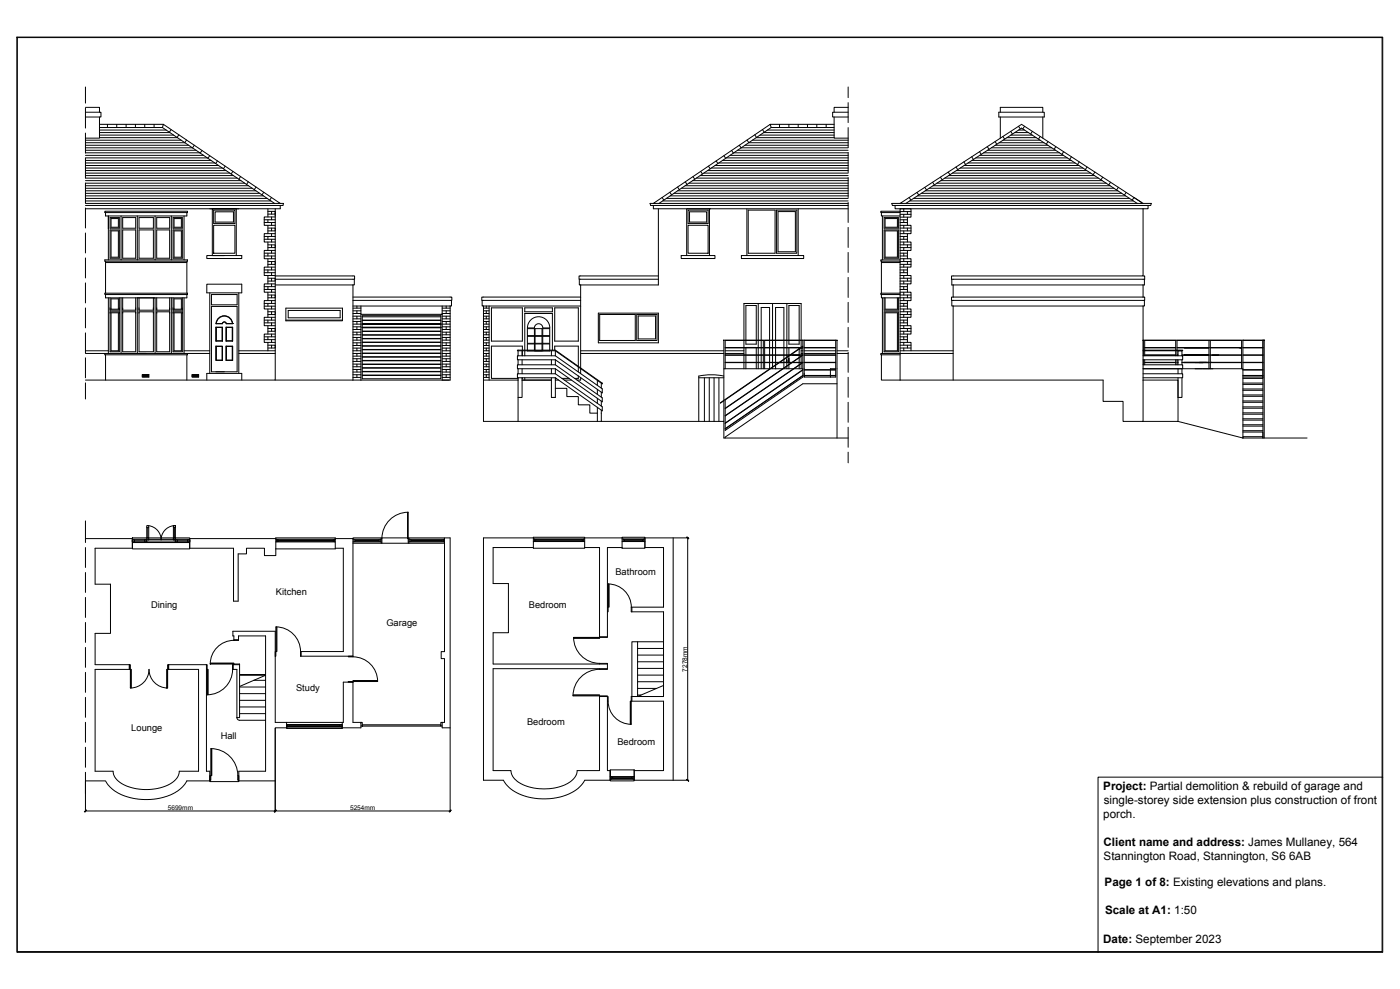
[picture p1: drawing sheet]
<svg xmlns="http://www.w3.org/2000/svg" width="841mm" height="594mm" viewBox="0 0 841 594" stroke-linecap="round" stroke-linejoin="round" font-family="sans-serif">
<!-- layer: A-Walls -->
<g fill="none" stroke="#000" stroke-width=".6">
<path d="M51 52v10M510 52v7M51 67h10v3h-10M51 64h9v3M51 65v12M51 80v12M60 70v13h-9M60 75h38M60 77h38M60 80h42M60 78h40M65 75v2"/>
<path d="M70 75v2M76 75v2M81 75v2M87 75v2M93 75v2M98 77v-2l70 47M98 77l67 45M103 78l-1 1M458 78l1 1M459 80h42M461 78h40M463 75h38"/>
<path d="M463 77v-2l-70 47M463 77h38M463 77l-67 45M468 75v2M474 75v2M479 75v2M485 75v2M491 75v2M496 75v2M501 70v13h9M510 67h-10v3h10M510 64h-9v3"/>
<path d="M510 62v12M510 77v12M51 95v12h91M51 99h80M51 98h78M51 96h76M51 95h74M51 93h71M51 92h69M51 90h67M51 87h62M51 86h60"/>
<path d="M51 84h58M60 83h47M60 81h44M107 81l-1 2M112 84l-1 2M117 87l-1 2h-65M121 90l-1 2M126 94l-1 1M131 97l-1 1M135 100l-1 1M426 100l1 1M430 99h80"/>
<path d="M430 97l1 1M432 98h78M434 96h76M435 94l1 1M436 95h74M439 93h71M439 90l2 2M441 92h69M443 90h67M444 87l1 2h65M448 87h62M449 84l1 2"/>
<path d="M450 86h60M452 84h58M453 81l1 2h47M457 81h44M510 92v12M51 119h109M51 118h107M51 116h105M51 115h103M51 113h100M51 112h98M51 109h94"/>
<path d="M51 105h89M51 104h87M51 102h85M51 101h83M140 103l-1 2M145 106l-2 2M147 110h-96v12M149 109l-1 2M154 112l-1 2M158 115l-1 2M163 119l-1 1M398 119l1 1"/>
<path d="M400 119h110M402 115l1 2M403 118h107M405 116h105M407 112l1 2M407 115h103M409 113h101M412 112h98M412 109l1 2M414 110h96M416 109h94M416 106l1 2"/>
<path d="M418 107h92M421 105h89M421 103l1 2M423 104h87M425 102h85M427 101h83M510 107v12M51 125v12M51 140v12M51 122h119v1h-119M51 121h112M63 127h50v1h-50z"/>
<path d="M63 128v2h49v-2M65 130v26M66 131h6v6h-6zM66 138h6v17h-6zM67 131h4v5h-4zM67 139h4v15h-4zM73 130v26M74 131h8v6h-8zM74 138h8v17h-8zM82 130v26M84 131h8v6h-8zM84 138h8v17h-8z"/>
<path d="M93 130v26M94 131h8v6h-8zM94 138h8v17h-8zM103 130v26M104 131h6v6h-6zM104 138h6v17h-6zM105 131h4v5h-4zM105 139h4v15h-4zM111 130v26M128 135h13v17h-13zM128 126h13v8h-13zM129 127h11v6h-11z"/>
<path d="M159 134h6M159 132h6M161 137h4v2h-4M161 127h4v2h-4M161 125v5M161 132v2M161 135v5M163 127v2M163 130v2M163 134v1M163 137v2M165 125v103h-114"/>
<path d="M165 130h-6v5h6M165 128v2M168 122h-1M168 123v2h-117M393 123v2h117M393 122h.1M396 125v46h-47v50M398 121h112M413 135h12v17h-12zM413 126h12v8h-12zM414 127h11v6h-11zM426 125v29"/>
<path d="M427 125h-14v29M449 125v29M466 126h-17v26h17M466 126h13v26h-13zM467 127v24M478 127v24M479 125v29M510 122h-119v1h119M510 122v12M510 137v12M541 135h6v5h-6M541 125h6v5h-6"/>
<path d="M541 134h4M541 132h4M541 137h6M541 139h6M541 129h6M541 127h6M543 125v2M543 129v1M543 132v2M543 135v2M543 139v1M545 127v2"/>
<path d="M545 130v5M545 137v2M51 155v12M63 156h50v1h-50zM63 157v19M63 158h49M112 157v19M124 154h21v1h-21zM135 154h-7v-29h14v29M159 154h6M159 152h6M159 144h6"/>
<path d="M159 142h6M161 157h4v2h-4M161 147h4v2h-4M161 142v2M161 145v5M161 152v2M161 155v5M163 140v2M163 144v1M163 147v2M163 150v2M163 154v1"/>
<path d="M163 157v2M165 150h-6v5h6M165 140h-6v5h6M409 154h20v1h-20zM445 154h38v1h-38zM510 152v12M541 155h6v5h-6M541 145h6v5h-6M541 154h4M541 152h4M541 144h4M541 142h4"/>
<path d="M541 159h6M541 157h6M541 149h6M541 147h6M543 142v2M543 145v2M543 149v1M543 152v2M543 155v2M543 159v1M545 140v5M545 147v2"/>
<path d="M545 150v5M545 157v2M51 170v12M63 177v-1h50l-1 1M63 177v2h49v-2M63 177h49M65 179v33M66 179v7h6v-7M67 180h4v6h-4zM73 179v33h9M74 179v7h8v-7M84 179v7h8v-7"/>
<path d="M94 179v7h8v-7M103 179v33h-10v-33h-11v33h6M104 179v7h6v-7M105 180h4v6h-4zM111 179v33M124 171h21v5h-21zM126 176v48M127 177h15v6h-15zM143 176v48M159 174h6M159 172h6M159 164h6"/>
<path d="M159 162h6M161 177h4v2h-4M161 167h4v2h-4M161 162v2M161 165v6M161 172v2M161 176v5M163 160v2M163 164v1M163 167v2M163 171v1M163 174v2"/>
<path d="M163 177v2M165 171h-6v5h6M165 160h-6v5h6M165 166h47M165 168h47M165 171h47v57M212 178h58M290 178h59M349 166h47M349 168h47M510 167v12M541 176h6v5h-6"/>
<path d="M541 165h6v6h-6M541 174h4M541 172h4M541 164h4M541 162h4M541 179h6M541 177h6M541 169h6M541 167h6M543 162v2M543 165v2M543 169v2"/>
<path d="M543 172v2M543 176v1M543 179v2M545 160v5M545 167v2M545 171v5M545 177v2M51 185v12M51 200v12M66 187h6v24h-6zM67 188h4v23h-4zM74 187h8v24h-8z"/>
<path d="M84 187h8v24h-8zM94 187h8v24h-8zM104 187h6v24h-6zM105 188h4v23h-4zM127 184h15v39h-15zM130 197h4v8h-4zM130 194h.1M130 194h4a1.1 1.1 0 0 1 1-1 1.1 1.1 0 0 1 1 1h4M130 194a5 5 0 0 1 5-4 5 5 0 0 1 5 4M130 197h3v8h-3zM133 194a1.3 1.3 0 0 1 2-1 1.3 1.3 0 0 1 1 1M134 197v8"/>
<path d="M136 197h4v8h-4zM140 194h.1M140 197v8M159 194h6M159 192h6M159 184h6M159 182h6M161 197h4v2h-4M161 187h4v2h-4M161 182v2M161 186v5M161 192v2"/>
<path d="M161 196v5M163 181v1M163 184v2M163 187v2M163 191v1M163 194v2M163 197v2M165 191h-6v5h6M165 181h-6v5h6M172 185h34v8h-34zM172 192h34M173 186h31v5h-31z"/>
<path d="M212 184h58v44h-105M212 180h58M212 200h5M212 198h5M212 196h5M212 195h5M212 193h5M212 192h5M212 190h5M212 188h5M212 187h5M212 185h5"/>
<path d="M214 184v1M214 187v1M214 190v2M214 193v2M214 196v2M214 200v1M217 184v44M217 189h49M218 190h47v38h-47zM218 192h47M218 195h47M218 197h47"/>
<path d="M218 194h47M218 199h47M218 193h47M218 190h47M266 184v44M266 200h4M266 198h4M266 196h4M266 195h4M266 193h4M266 192h4M266 190h4"/>
<path d="M266 188h4M266 187h4M266 185h4M268 184v1M268 187v1M268 190v2M268 193v2M268 196v2M268 200v1M290 180h59M290 184v44M359 188v18"/>
<path d="M360 189v16h22v-16M383 189v16h12v-16M383 190v14M394 190v14M396 188v18M510 182v12M510 197v12M541 196h6v5h-6M541 186h6v5h-6M541 194h4M541 192h4M541 184h4"/>
<path d="M541 182h4M541 187h6M541 199h6M541 197h6M541 189h6M543 182v2M543 186v1M543 189v2M543 192v2M543 196v1M543 199v2M545 181v5"/>
<path d="M545 187v2M545 191v5M545 197v2M51 212h75M51 215v12M51 211h14M63 212v1h50v-1M63 213v15M111 211h15M112 213v15M130 208h4v9M130 208v9h4"/>
<path d="M130 208v9M130 208h3v8h-3zM134 216v1M136 208h4v9h-4zM136 208h4v8h-4zM140 208v9M143 212h22M143 211h22M159 204h6M159 202h6M161 207h4v2h-4M161 202v2"/>
<path d="M161 206v5M163 201v1M163 204v2M163 207v2M165 201h-6v5h6M212 212h5M212 211h5M212 219h5M212 217h5M212 215h5M212 214h5M212 209h5"/>
<path d="M212 208h5M212 206h5M212 204h5M212 203h5M212 201h5M214 203v1M214 206v2M214 209v2M214 212v2M214 215v2M214 219v1M218 212h47"/>
<path d="M218 219h47M218 201h47M218 217h47M218 215h47M218 214h47M218 210h47M218 208h47M218 206h47M218 204h47M218 203h47M266 212h4M266 211h4"/>
<path d="M266 219h4M266 217h4M266 215h4M266 214h4M266 209h4M266 208h4M266 206h4M266 204h4M266 203h4M266 201h4M268 203v1M268 206v2"/>
<path d="M268 209v2M268 212v2M268 215v2M268 219v1M349 212h86M349 211h86M436 212h11M436 211h11M481 212h1M481 211h1M483 212h19M483 211h19"/>
<path d="M503 212h7M503 211h7M510 212v12M541 206h6v5M541 204h4M541 202h4M541 209h6M541 207h6M543 202v2M543 206v1M543 209v2M545 201v5"/>
<path d="M545 207v2M51 230v10M124 228v-4h21v4M212 223h5M212 227h5M212 225h5M212 222h5M212 220h5M214 222v1M214 225v2M218 223h47M218 226h47"/>
<path d="M218 225h47M218 221h47M266 223h4M266 227h4M266 225h4M266 222h4M266 220h4M268 222v1M268 225v2M349 221v3M349 227v1M510 227v12"/>
<path d="M510 242v12M510 257v12M510 272v6M51 313v13M51 324h29v5h-23v22h9v29h-9v19h21v3h-21v61h11l1 3a18 18 0 0 0 15 8 24 24 0 0 0 23-7l1-4h11v-61h-18v-3h23M51 329v12M166 324h-52v5h26v32h3v-28h5v-4h11v5h7v-4M201 324h11v70h-31v-3h25v-62h-5M212 326h55M229 324h.1M245 324h1M267 324v67h-2v5h2v38"/>
<path d="M270 323v114h-4v-3M320 329h-24v22h9v29h-9v19h69v3h-69v61h11l1 3a19 19 0 0 0 17 8 23 23 0 0 0 21-8l1-3h13v-45h5v45h2M320 323h-30v146h12a28 28 0 0 0 27 11 26 26 0 0 0 22-11h16M351 329h9v53h5v-53h9M351 323h23M387 329h12v36h-20v3h20v50h-20v3h20v42h-18M387 323h17v146h-23M51 344v12M51 359v12M51 374v12M51 389v12M383 386v32"/>
<path d="M399 386h-19v32M51 404v12M51 419v12M124 402v61h2v6h-14a27 27 0 0 1-24 11 27 27 0 0 1-25-11h-12M144 417h16M144 413h16M152 409h8M51 434v12M142 431v-29h-2v-3h4v6h16v-23h-17v3h-3v-6h25v55h41v-24h6v24h5v3h-11M142 431l1 1 1 1h16M142 431h2v-25h16v57h-17v6h22v-32h7M144 429h16"/>
<path d="M144 425h16M144 421h16M51 449v12M51 464v13"/>
</g>
<!-- layer: 0 -->
<g fill="none" stroke="#000" stroke-width=".6">
<path d="M10 22h821v550h-821zM10 23h820v549h-820zM600 67h27v3h-27zM601 67v-3h25v3M601 70v13M607 79l1 2M610 80h8M612 76l1 1M612 78h3M615 76l-1 1M620 79l-1 2M626 70v13"/>
<path d="M579 97l1 2M579 99h69M582 98h64M584 94l1 2M584 96h59M586 95h55M588 91l1 2M589 93h50M591 92h45M593 88l1 2M593 90h41M596 89h36"/>
<path d="M598 85l1 2M598 87h31M600 86h27M602 82l2 2M603 84h22M605 83h17M607 81h13M625 82l-1 2M630 85l-1 2M634 88l-1 2M639 91l-1 2M644 94l-1 2"/>
<path d="M648 97l-1 2M546 119l1 1M549 119h130M551 116l1 1M551 118h125M554 116h120M556 113l1 1M556 115h116M558 113h111M560 109l1 2M561 112h106M563 110h101"/>
<path d="M565 106l1 2M565 109h97M568 107h92M570 103l1 2M570 105h88M572 104h83M574 100l1 2M575 102h78M577 101h73M653 100l-1 2M658 103l-1 2M662 106l-1 2"/>
<path d="M667 109l-1 2M672 113l-1 1M677 116l-2 1M466 126v26M467 127h11M529 128v2h1v26M530 130h11M531 131h9v6h-9zM531 138h9v17h-9zM532 131h7v5h-7zM532 139h7v15h-7zM536 122h156l-1 1h-155z"/>
<path d="M538 123v2h3M541 127h-12v1h12M541 122l73-47 73 47M541 122h1M544 122l70-45 69 45M547 121h134M680 120l1-1 5 3M687 125v41h-115v2h116v-2h-1M687 125h-146v103M690 123v2h-3M467 151h11M541 158h-12v18"/>
<path d="M541 157h-12v1M541 156h-12v1M212 166h1v2h-1M213 168v3h-1M270 178h1v2h-1M290 178h-1v2h1M348 168v3h1M349 166h-1v2h1M529 177v2h1v33h-1v1M529 176v1M529 177h12M529 176h12"/>
<path d="M530 179h11M531 179v7h9v-7M532 179v7h7v-7M572 168v3h115v-3M573 178h-1v2M573 178h114M573 171v7M687 178h1v2h-116v4h1M687 171v7M271 180v4h-1M290 180v4h59M290 185h4"/>
<path d="M290 188h4M290 200h4M290 198h4M290 196h4M290 195h4M290 193h4M290 192h4M290 190h4M290 187h4M292 184v1M292 187v1M292 190v2"/>
<path d="M292 193v2M292 196v2M292 200v1M294 184v44M295 185h19v20h-19zM315 185h17v2h-17zM317 197h4v5h-4zM319 192a7 7 0 0 1 7-1 7 7 0 0 1 4 6h-4a2.5 2.5 0 0 0-2-3 2.5 2.5 0 0 0-3 3h-4v-3zM321 197h5v5h-5zM326 197h4v5h-4zM333 185h14v20h-14zM359 188h37"/>
<path d="M360 189h22M383 189h12M383 190h11M455 182v22M464 182v22M473 182v22M531 187h9v24h-9zM532 188h7v23h-7zM573 184h114M573 184v44M687 184v44M687 180v4"/>
<path d="M290 206h4M290 211h4M290 219h4M290 217h4M290 215h4M290 214h4M290 212h4M290 209h4M290 208h4M290 204h4M290 203h4M290 201h4"/>
<path d="M292 203v1M292 206v2M292 209v2M292 212v2M292 215v2M292 219v1M311 211v-1h23l28 21-28-20M311 214v2M311 219v3M311 211h23M311 211v3M311 216v3"/>
<path d="M311 214h23M311 216h23M311 219h23M314 211v3M314 216v3M314 210v-2h-19v19h16M315 210v-22h17v22M315 211v3M317 202h4v4h-4zM317 210v-3h4v3M317 211h.1M321 211h.1"/>
<path d="M321 210v-3h5v3M321 202h5v4h-5zM326 211h.1M326 202h4v4h-4zM326 210v-3h4v3M330 211h.1M331 211v3M331 216v3M333 210v-2h14v12M334 211v3M334 216v3M334 214l28 20v2l-28-20"/>
<path d="M334 219l28 20v2l-28-19M359 206h37M383 204h11M436 205h23v4h-23zM436 213h23M436 218h23M447 204v-22h34v22M447 205v4M447 209v13M448 204v-20h6v20M448 205v2h6v-2M448 209h.1"/>
<path d="M448 209v13M454 209h.1M454 209v13M455 205v4M455 209v13M457 204v-19h5v19M457 205v4M457 209v13M459 213h16M459 213h15M459 218h9M462 209v13h-27v19"/>
<path d="M462 205v4M464 205v4M464 209v11M466 204v-19h5v19M466 205v4M466 209v10M466 219v3M468 218h8M471 205v4M471 209v7M471 216v6M473 215v3v-2"/>
<path d="M473 205v4M473 209v6M473 218v2M473 220v2M474 214v4v-3M474 204v-20h6v20M474 205v2h6v-2M474 218v1M474 219v3M475 213h7M476 218h6M476 218h6l-46 32"/>
<path d="M480 210v-1v4M480 209h.1M480 213v6M480 219v3M480 209h-6v5M481 209h-22v13M481 205v4M481 219v3M481 209h1h-1v9M481 209h1M482 204v4l-49 34 2-1v12h-74v-7M482 213v-5l-46 32v5"/>
<path d="M482 205h-23v4h22h-1M482 213l-46 32v14l46-33v-4l-46 32M482 213v9l-46 32M482 218l-46 32M483 209h19v-4h-19v17h19v-13h-19M483 213h19M483 218h19M530 212h43M541 213h-12v15h12M541 211h32M687 219h23v3h-23h60v41M687 214h23v2h-23"/>
<path d="M687 210h23l-23 1M687 204h73M687 205v5M687 211v3M687 216v3M688 205h18v4h-18zM688 210v-1h18v1M688 213h18M688 218h18M688 211v3M688 216v3M706 211v3"/>
<path d="M706 216v3M707 213h1M707 218h1M707 211v3M707 216v3M708 214v-3h2v3M708 216v3M710 213h16h-15M710 218h16M710 216v3M711 209h15h-19v1M726 205v4"/>
<path d="M726 209v13M727 205v4h19h-2M727 213h19M727 218h19M745 209h1h-19v13M745 209h1v13M745 209h1M746 208v1v-4h-39v4h19h-15M747 213h12v50v-1h-12v1M747 209h12v-4h-12v17M747 209h12v13h-12M747 213h12"/>
<path d="M747 218h12M747 204v1M758 204l1 1M759 205h1M759 205v58M85 225h4v2h-4zM86 225h.1M86 226h.1M87 225h.1M87 226h.1M88 225h.1M88 226h.1"/>
<path d="M89 225h.1M89 226h.1M115 225h4v2h-4zM116 225h.1M116 226h.1M117 225h.1M117 226h.1M118 225h.1M118 226h.1M119 225h.1M119 226h.1M290 227h4"/>
<path d="M290 225h4M290 223h4M290 222h4M290 220h4M292 222v1M292 225v2M311 225v2M311 228h-21v25h71M311 222v3M311 227v26M311 222h23M311 227h23"/>
<path d="M311 225h23M314 227v12h-3M314 228h17M314 222v3M314 227h.1M315 227v1M331 227v12h3v-12M331 222v3M334 233h7v5h6v5h7v5h5M334 228h2M334 227h.1M334 222v3"/>
<path d="M334 225l28 19v3l-28-20M338 227h4M339 228h4M347 228h2M347 220v3M347 226v1h-2M359 228v3M359 234v3M359 239v3M361 230v3M361 236v3M420 227h15"/>
<path d="M423 227v26M426 227v26M429 227v26M432 227v26M435 222v-18h68v59M435 226l-8-1-7 1v27M436 222v-13h23v13M463 222h7M464 221v1M470 222h7M477 222h5M483 226v-4h19v4h-3"/>
<path d="M499 222v4M502 226h-19h16M502 222h-3M503 231h-21l-46 32M541 228h122v13h12v12h12v-25M687 228h21v25h-21M687 225h23v2h-23M708 227v12h2v-12M708 222v3M710 222v3M718 222h4M722 222h7"/>
<path d="M747 226h12M747 222h12v4M747 238h12M747 237h12M747 234h12M747 231h12M747 230h12M759 226v1h-12M359 245v8M361 241v3M435 253v10h75M436 257l46-31-46 32"/>
<path d="M708 253l39 10M747 260h12v2M747 259h12M747 256h12M747 255h12M747 252h12M747 249h12M747 248h12M747 245h12M747 244h12M747 242h12M747 241h12"/>
<path d="M747 263h38M88 316h1v8h-1zM88 317h1M89 317v6M89 316a9 9 0 0 1 8 8 9 9 0 0 1 7-8M104 316h1v8h-1zM104 316h1v1h-1zM105 317v6M245 308v16zM245 308a16 16 0 0 0-16 18M80 323h34v7h-34zM80 324h34v2h-34z"/>
<path d="M80 324h8v2h-8zM80 324h1v2h-1zM81 325h6M87 324h1v2h-1zM88 323h1M88 326h17M89 324h15M104 323h1v1h-1zM105 324h9v2h-9zM105 324h2v2h-2zM107 325h6M113 324h1v2h-1z"/>
<path d="M166 324h35v2M166 323h35v7h-35zM166 326h35M166 324v1h1v-1h-1h35v1h-35zM166 324v2M167 325h33M200 324h1v1h-1zM212 326h17M212 324h17M213 324h15M213 325h15M213 324v2"/>
<path d="M213 324v1M228 324v1M228 324v2M229 323h-17v1M245 323h-16v3M245 323l1 3M245 324v2M246 323h21v1M246 326h21M246 324h21M246 324h20M246 325h20"/>
<path d="M246 324v2M247 325h19M247 324v1M266 324v1M266 324v2M267 323h3M320 323h31v6h-31zM320 324h31M320 325h31M321 325h30M321 324v1M321 324h30"/>
<path d="M322 324h28M322 324v1M350 324v1M351 324v1M374 323h13v6h-13zM374 324h13M374 325h13M374 324v1M375 324h11M375 324v1M386 324v1M387 324v1"/>
<path d="M387 323v6M405 323h9M413 323v146M365 351h1v14h-1zM365 351a14 14 0 0 1 14 14M166 377v14zM166 377a15 15 0 0 1 15 14M365 365v3M380 365v3M78 399v3zM101 399v3zM124 399v3z"/>
<path d="M126 398h14v1h-14zM140 399v3M140 399h4M141 385a14 14 0 0 0-15 14M143 384h-3v1M165 391l1 3zM181 391v3M209 394l3 1zM212 395a15 15 0 0 1 15 14M345 383h15h-15zM345 383a16 16 0 0 0 15 15M360 399h5"/>
<path d="M360 382h5M383 390h16M383 394h16M383 398h16M78 402h1v11h-1zM78 413a11 11 0 0 0 12-11 11 11 0 0 0 11 11M100 402h1v11h-1zM124 402h1v15h-1zM140 402a15 15 0 0 1-16 15M160 406l-16 6M209 409l3 1zM212 409h15h-15z"/>
<path d="M344 417h16v1h-16zM360 402h5M360 418h5v3M360 402a16 16 0 0 0-16 16M380 418v3M383 402h16M383 406h16M383 410h16M383 414h11M383 418h2M399 412l-16 6M165 437v51"/>
<path d="M172 434v4h34v-4M172 435h34v2h-34zM173 435v2M173 436h32M174 436h.1M174 436h30M204 436h.1M205 435v2M217 434h1v2h-1M218 435h47v1h-47zM267 434h-2v2h1M270 437v51"/>
<path d="M365 421a14 14 0 0 0 14 14M379 421v14zM127 450v16zM127 450a16 16 0 0 1 16 16M51 469v19M126 466h1v3h-1zM126 469h17M143 466v3zM367 462v7v-6M367 462h14v7h-14zM367 468h14M367 466h14"/>
<path d="M367 466v2M367 468h13M367 467h13M368 467v1M368 467h12M380 467v1M380 466v2M381 463v6M405 469h9M831 467h-171v105M51 487h219"/>
</g>
<g fill="#000" stroke="#000" stroke-width=".6">
<path d="M413 323l1 1zM413 323l1 1z"/>
<path d="M413 468l1 1zM413 468l1 1z"/>
<path d="M52 487l-1 1zM51 488l1-1z"/>
<path d="M166 487l-1 1zM166 487l-1 1z"/>
<path d="M166 487l-1 1zM166 487l-1 1z"/>
<path d="M270 488l1-1zM271 487l-1 1z"/>
</g>
<g font-size="7">
<text x="663" y="475">Project: Partial demolition &amp; rebuild of garage and</text>
<text x="663" y="483">single-storey side extension plus construction of front</text>
<text x="663" y="491">porch.</text>
<text x="663" y="508">Client name and address: James Mullaney, 564</text>
<text x="663" y="517">Stannington Road, Stannington, S6 6AB</text>
<text x="664" y="532">Page 1 of 8: Existing elevations and plans.</text>
<text x="664" y="549">Scale at A1: 1:50</text>
<text x="663" y="567">Date: September 2023</text>
</g>
<g font-size="5.6">
<text x="370" y="345">Bathroom</text>
<text x="166" y="357">Kitchen</text>
<text x="91" y="365">Dining</text>
<text x="318" y="365">Bedroom</text>
<text x="232" y="376">Garage</text>
<text x="178" y="415">Study</text>
<text x="317" y="436">Bedroom</text>
<text x="79" y="439">Lounge</text>
<text x="133" y="444">Hall</text>
<text x="371" y="448">Bedroom</text>
</g>
<g font-size="3.9">
<text x="413" y="403" transform="rotate(-90 413 403)">7278mm</text>
<text x="101" y="487">5699mm</text>
<text x="210" y="487">5254mm</text>
</g>
</svg>
